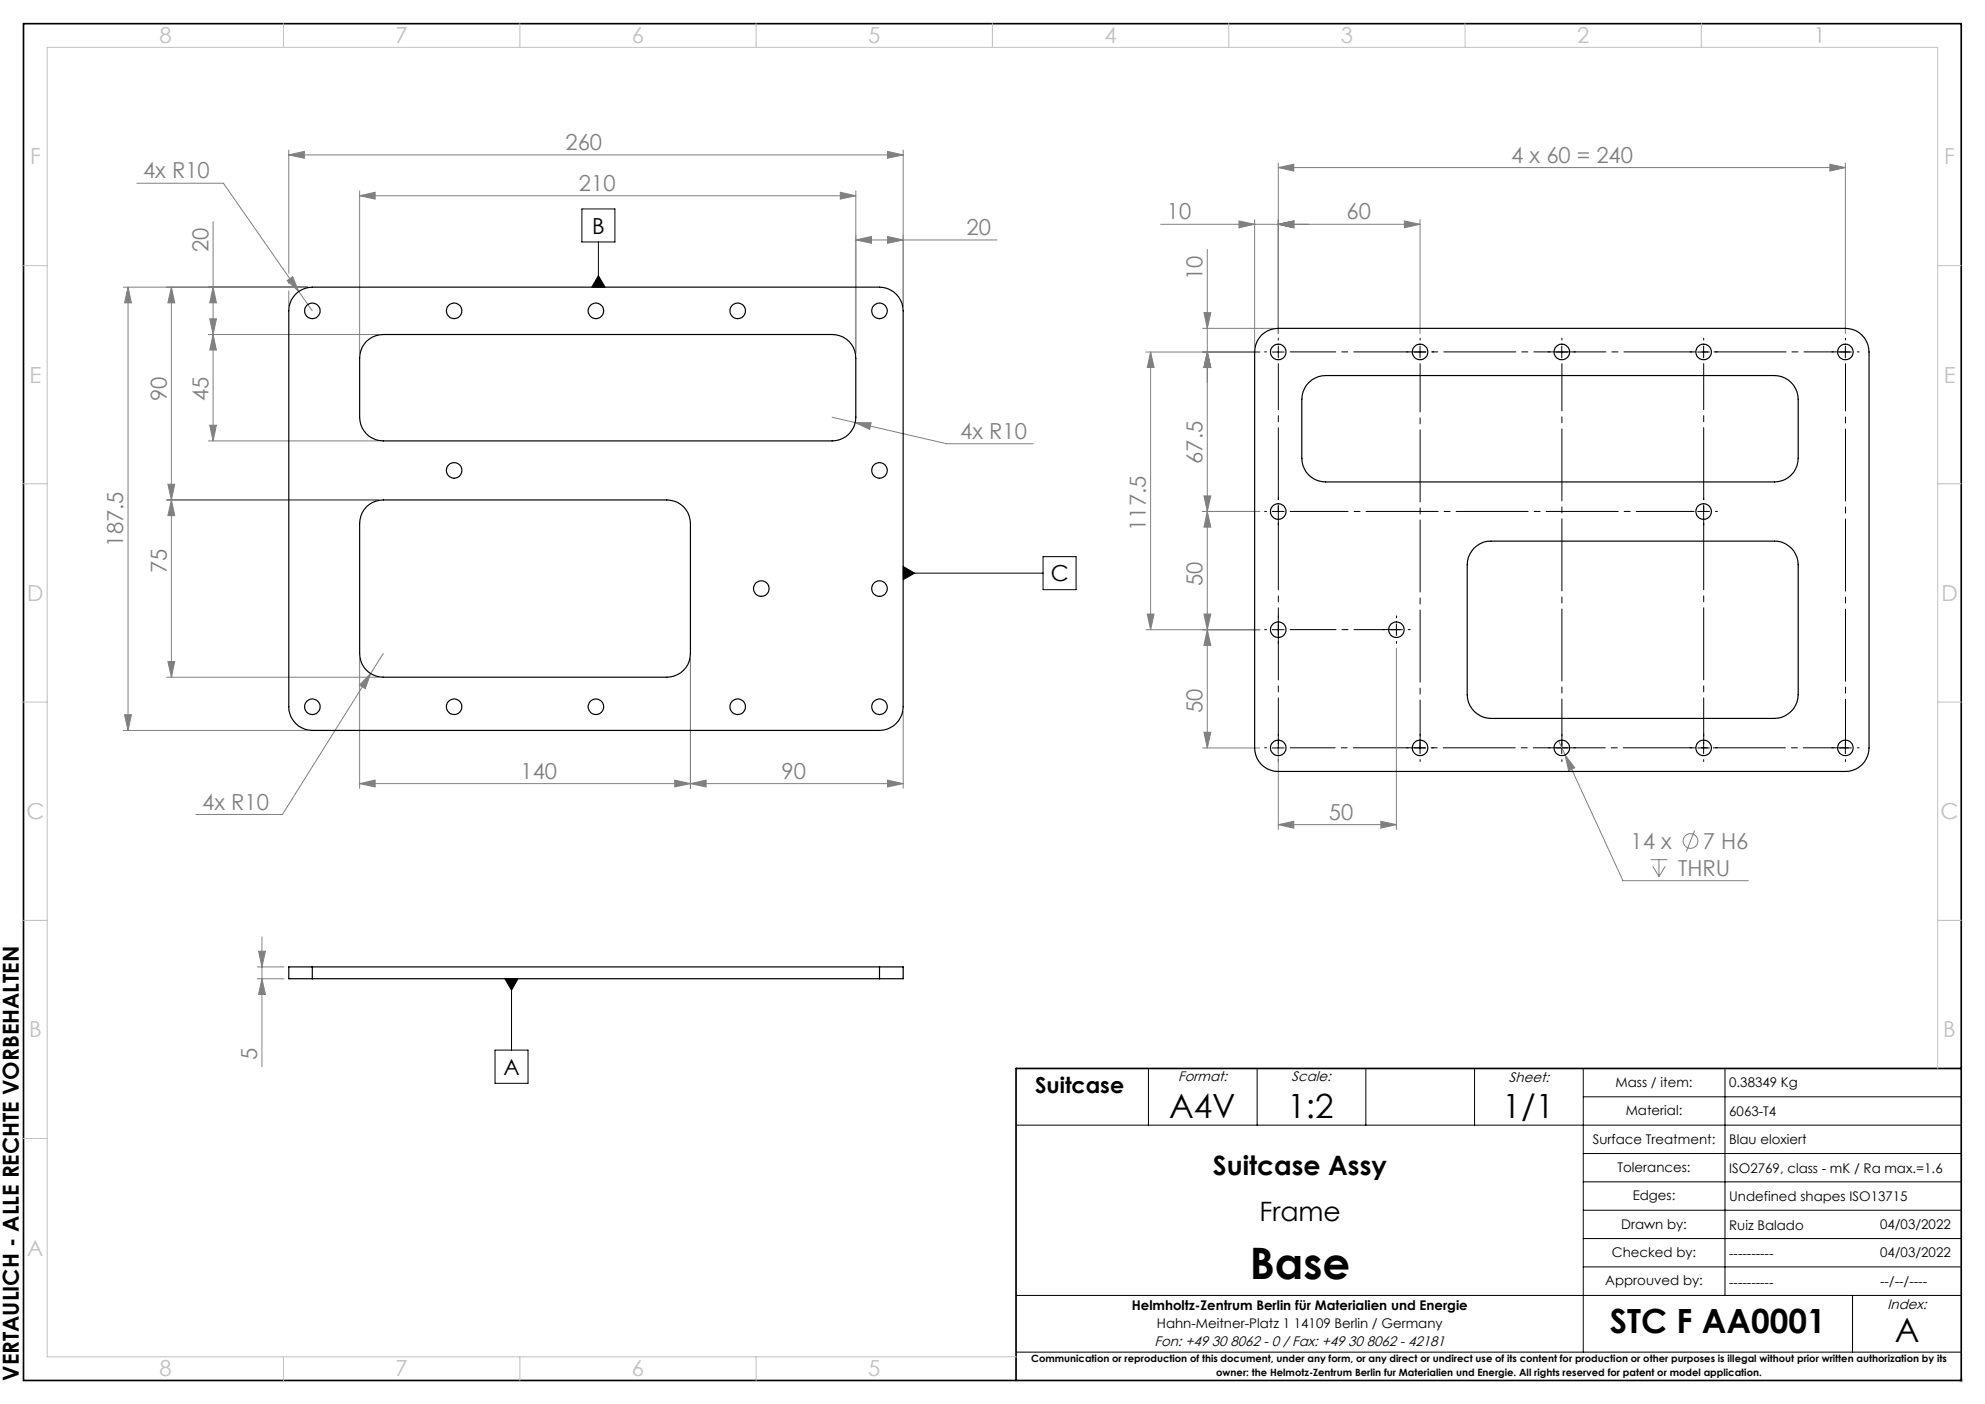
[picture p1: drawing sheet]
<svg xmlns="http://www.w3.org/2000/svg" width="420mm" height="297mm" viewBox="0 0 420 297" stroke-linecap="round" stroke-linejoin="round" font-family="sans-serif">
<g fill="none" stroke="#c0c0c0" stroke-width=".21">
<path d="M60 5v5M110 5v5M160 5v5M210 5v5M260 5v5M310 5v5M360 5v5M5 56.2h5M410 56.2h5M5 102.3h5M410 102.3h5M5 148.5h5"/>
<path d="M410 148.5h5M5 194.7h5M410 194.7h5M410 226v-216h-400v277h205M5 240.8h5M60 287v5M110 287v5M160 287v5M414.5 292h1M414.6 291.7l.7 .7M415 291.5v1M415.3 291.7l-.7 .7"/>
</g>
<g fill="none" stroke="#000" stroke-width=".21">
<path d="M123.1 44.2h7v7h-7zM126.6 58.3l1.4 2.4h-2.8zM126.6 51.2v9.5M269.2 74.5h2.5M270.5 73.2v2.5M299.2 74.5h2.5M300.5 73.2v2.5M329.2 74.5h2.5M330.4 73.2v2.5M359.2 74.5h2.5M360.5 73.2v2.5M389.2 74.5h2.5"/>
<path d="M390.5 73.2v2.5M191.1 119.8l2.4 1.4-2.4 1.4zM220.7 117.8h7v6.9h-7zM269.2 108.2h2.5M270.5 107v2.5M359.2 108.2h2.5M360.5 107v2.5M191.1 121.2h29.6M269.2 133.2h2.5M270.5 132v2.4M294.2 133.2h2.5M295.5 132v2.4"/>
<path d="M269.2 158.2h2.5M270.5 156.9v2.6M299.2 158.2h2.5M300.5 156.9v2.6M329.2 158.2h2.5M330.4 156.9v2.6M359.2 158.2h2.5M360.5 156.9v2.6M389.2 158.2h2.5M390.5 156.9v2.6M106.8 207h2.8l-1.4 2.5zM108.2 207v15.1"/>
<path d="M104.7 222.1h7v7.1h-7zM215 238h200M243 226v12M266 226v12M289 226v12M312 226v12M335 226v60M335 232h80M365 226v48M335 244h80M335 250h80M335 256h80"/>
<path d="M215 274h200M335 262h80M335 268h80M392 274v12M215 286h200"/>
</g>
<path d="M5 5h410v287h-410zM415 226h-200v66" fill="none" stroke="#000" stroke-width=".35"/>
<g fill="none" stroke="#808080" stroke-width=".21">
<path d="M29 38.8h18.3l15.9 22.9M61.1 32.8l3.3-.8v1.5zM61.1 31.7v26.1M61.1 32.8h130M187.8 32l3.3 .8-3.3 .7zM191.1 31.7v33.1M270.5 35.5l3.3-.8v1.5zM270.5 34.5v36.1M270.5 35.5h120M387.2 34.7l3.3 .8-3.3 .7zM390.5 34.5v36.1M45.1 46.9v46.4"/>
<path d="M60.7 59.4l1.2-.9 1.3 3.2zM61.1 59.3v.7M76.1 41.4l3.3-.7v1.4zM76.1 40.4v34.4M76.1 41.4h105M177.8 40.7l3.3 .7-3.3 .7zM181.1 40.4v34.4M181.1 50.8l3.3-.8v1.5zM181.1 50.8h29.9M187.8 50l3.3 .8-3.3 .7zM245.6 47.4h54.9M255.4 52.8v105.4"/>
<path d="M262.1 46.7l3.4 .7-3.4 .8zM265.5 46.5v26.9M270.5 47.4l3.3-.7v1.5zM297.1 46.7l3.4 .7-3.4 .8zM300.5 46.5v24.1M26.1 60.7h39M27.1 60.7v93.8M27.1 60.7l.7 3.4h-1.4zM36.3 60.7l.7 3.4h-1.5zM36.3 60.7v82.6M44.1 70.8h36M44.4 67.4h1.4l-.7 3.4z"/>
<path d="M45.1 60.7l.7 3.4h-1.4zM45.1 70.8l.7 3.2h-1.4zM61.1 61.5v3.3M63.2 61.7l2.9 4.1M242.5 74.5h24.1M243.5 74.5l.7 3.2h-1.5zM243.5 74.5v58.7M254.5 69.5h15M254.7 66.1h1.5l-.8 3.4zM255.4 74.5l.8 3.2h-1.5zM44.1 93.3h36M44.4 90h1.4l-.7 3.3z"/>
<path d="M176.1 88.3l24.2 5.6h18.3M180.9 89.4h3.4l-.3 1.4zM35.3 105.8h44.8M35.5 102.4h1.5l-.7 3.4zM36.3 105.8l.7 3.3h-1.5zM254.5 108.2h12.1M254.7 104.9h1.5l-.8 3.3zM255.4 108.2l.8 3.3h-1.5zM35.5 139.9h1.5l-.7 3.4zM76.1 139.3v27.5M81.1 138.3l-2.7 4.2M146.1 139.3v27.5"/>
<path d="M242.5 133.2h24.1M242.7 129.9h1.5l-.7 3.3zM254.7 129.9h1.5l-.8 3.3zM255.4 133.2l.8 3.3h-1.5zM295.5 137.1v38.4M26.1 154.5h39M26.4 151.2h1.4l-.7 3.3zM35.3 143.3h44.8M78.4 142.5l-1.1 3.2-1.2-.8zM78.4 142.5l-18.6 29.8h-18.3M191.1 150.5v16.3M254.5 158.2h12.1"/>
<path d="M254.7 154.9h1.5l-.8 3.3zM270.5 158.4v17.1M329.8 156.7l13.6 29.6h26.5M331.2 159.7l2 2.7-1.3 .6zM76.1 165.8l3.3-.8v1.5zM76.1 165.8h115M142.8 165l3.3 .8-3.3 .7zM146.1 165.8l3.3-.8v1.5zM187.8 165l3.3 .8-3.3 .7zM270.5 174.4l3.3-.7v1.5zM270.5 174.4h25M292.2 173.7l3.3 .7-3.3 .8z"/>
<path d="M358.6 175.7l-1.8 4.4M55.4 198.2v27.4M349.2 181.9h3.6M349.7 183.3l1.3 2.1M351 181.9v3.5M352.4 183.3l-1.4 2.1M54.4 204.5h5.7M54.4 207h5.7M54.7 201.2h1.5l-.8 3.3zM55.4 207l.8 3.4h-1.5z"/>
<circle cx="357.7" cy="177.9" r="1.55"/>
</g>
<g fill="none" stroke="#000" stroke-width=".21" stroke-dasharray="15.2 1.3 1.3 1.3">
<path d="M268 74.4h-.4M270.5 71.9v-.4M298 74.4h-.4M300.5 71.9v-.4M303 74.4h.4M328 74.4h-.4M330.5 71.9v-.4M333 74.4h.4M358 74.4h-.4M360.5 71.9v-.4M363 74.4h.4M388 74.4h-.4"/>
<path d="M390.5 71.9v-.4M393 74.4h.4M268 108.2h-.4M270.5 105.7v-.4M270.5 110.7v.4M358 108.2h-.4M360.5 105.7v-.4M360.5 110.7v.4M363 108.2h.4M268 133.2h-.4M270.5 130.7v-.4M270.5 135.7v.4"/>
<path d="M293 133.2h-.4M295.5 130.7v-.4M295.5 135.7v.4M298 133.2h.4M268 158.2h-.4M270.5 155.7v-.4M298 158.2h-.4M300.5 155.7v-.4M303 158.2h.4M328 158.2h-.4M330.5 155.7v-.4M333 158.2h.4"/>
<path d="M358 158.2h-.4M360.5 155.7v-.4M363 158.2h.4M388 158.2h-.4M390.5 155.7v-.4M393 158.2h.4M270.5 160.7v.4M300.5 160.7v.4M330.5 160.7v.4M360.5 160.7v.4M390.5 160.7v.4"/>
</g>
<path d="M390.5 76.9v81" fill="none" stroke="#000" stroke-width=".21" stroke-dasharray="15.2 1.3 1.3 1.3" stroke-dashoffset="5.2"/>
<path d="M270.5 76.9v80.5M360.5 76.9v80.4M273 133.2h23.2" fill="none" stroke="#000" stroke-width=".21" stroke-dasharray="15.2 1.3 1.3 1.3" stroke-dashoffset="5.5"/>
<path d="M330.5 76.9v80.9" fill="none" stroke="#000" stroke-width=".21" stroke-dasharray="15.2 1.3 1.3 1.3" stroke-dashoffset="5.3"/>
<path d="M300.5 76.9v81.4" fill="none" stroke="#000" stroke-width=".21" stroke-dasharray="15.2 1.3 1.3 1.3" stroke-dashoffset="5"/>
<path d="M273 74.4h118.3" fill="none" stroke="#000" stroke-width=".21" stroke-dasharray="15.2 1.3 1.3 1.3" stroke-dashoffset="5.6"/>
<path d="M273 158.2h118.1" fill="none" stroke="#000" stroke-width=".21" stroke-dasharray="15.2 1.3 1.3 1.3" stroke-dashoffset="5.7"/>
<path d="M273 108.2h85.5" fill="none" stroke="#000" stroke-width=".21" stroke-dasharray="15.2 1.3 1.3 1.3" stroke-dashoffset="3"/>
<path d="M126.6 58.3l1.4 2.4h-2.8zM191.1 119.8l2.4 1.4-2.4 1.4zM106.8 207l1.4 2.5 1.4-2.5z" fill="#000"/>
<g fill="#808080">
<path d="M187.8 50l3.3 .8-3.3 .7zM181.1 50.8l3.3-.8v1.5zM187.8 165l3.3 .8-3.3 .7zM146.1 165.8l3.3-.8v1.5zM142.8 165l3.3 .8-3.3 .7zM76.1 165.8l3.3-.8v1.5z"/>
<path d="M76.1 41.4l3.3-.7v1.4zM177.8 40.7l3.3 .7-3.3 .7zM60.7 59.4l2.5 2.3-1.3-3.2zM180.9 89.4l3.1 1.4 .3-1.4zM78.4 142.5l-2.3 2.4 1.2 .8zM262.1 46.7l3.4 .7-3.4 .8zM270.5 47.4l3.3-.7v1.5zM270.5 47.4l3.3-.7v1.5zM297.1 46.7l3.4 .7-3.4 .8zM270.5 35.5l3.3-.8v1.5zM387.2 34.7l3.3 .8-3.3 .7zM270.5 174.4l3.3-.7v1.5zM292.2 173.7l3.3 .7-3.3 .8zM331.2 159.7l.7 3.3 1.3-.6z"/>
<path d="M187.8 32l3.3 .8-3.3 .7zM61.1 32.8l3.3-.8v1.5z"/>
<path d="M242.7 129.9h1.5l-.7 3.3zM243.5 74.5l.7 3.2h-1.5z"/>
<path d="M45.1 60.7l.7 3.4h-1.4zM44.4 67.4h1.4l-.7 3.4zM45.1 70.8l.7 3.2h-1.4zM44.4 90h1.4l-.7 3.3zM36.3 60.7l.7 3.4h-1.5zM35.5 102.4h1.5l-.7 3.4zM36.3 105.8l.7 3.3h-1.5zM35.5 139.9h1.5l-.7 3.4zM27.1 60.7l.7 3.4h-1.4zM26.4 151.2h1.4l-.7 3.3zM255.4 74.5l.8 3.2h-1.5zM254.7 104.9h1.5l-.8 3.3zM254.7 66.1h1.5l-.8 3.4zM255.4 74.5l.8 3.2h-1.5zM255.4 108.2l.8 3.3h-1.5zM254.7 129.9h1.5l-.8 3.3zM255.4 133.2l.8 3.3h-1.5zM254.7 154.9h1.5l-.8 3.3zM54.7 201.2h1.5l-.8 3.3zM55.4 207l.8 3.4h-1.5z"/>
</g>
<g fill="none" stroke="#000" stroke-width=".25">
<path d="M62.5 62.2a5.2 5.2 0 0 1 3.6-1.5h120a5.1 5.1 0 0 1 5 5.1v83.7a5.1 5.1 0 0 1-5 5h-120a5 5 0 0 1-5-5v-83.7a5 5 0 0 1 1.4-3.6zM77.5 72.2a5 5 0 0 1 3.6-1.4h95a4.9 4.9 0 0 1 5 5v12.5a5 5 0 0 1-5 5h-95a5 5 0 0 1-5-5v-12.5a5.2 5.2 0 0 1 1.4-3.6zM266.9 70.9a5 5 0 0 1 3.6-1.4h120a5 5 0 0 1 5 5v83.7a5 5 0 0 1-5 5h-120a4.9 4.9 0 0 1-5-5v-83.7a5.2 5.2 0 0 1 1.4-3.6zM276.9 80.9a5.2 5.2 0 0 1 3.6-1.5h95a5.1 5.1 0 0 1 5 5.1v12.4a5 5 0 0 1-5 5h-95a5 5 0 0 1-5.1-5v-12.4a4.9 4.9 0 0 1 1.5-3.6zM77.5 107.2a5 5 0 0 1 3.6-1.4h60a4.9 4.9 0 0 1 5 5v27.5a5 5 0 0 1-5 5h-60a5 5 0 0 1-5-5v-27.5a5.2 5.2 0 0 1 1.4-3.6zM311.9 115.9a5 5 0 0 1 3.6-1.4h60a5 5 0 0 1 5 4.9v27.6a5.1 5.1 0 0 1-5 5h-60a5.1 5.1 0 0 1-5.1-5v-27.6a4.9 4.9 0 0 1 1.5-3.5zM66.1 204.5h-5v2.5h5M66.1 204.5v2.5M66.1 204.5h120M66.1 207h120M186.1 204.5h5v2.5h-5M186.1 204.5v2.5"/>
<circle cx="66.1" cy="65.8" r="1.65"/>
<circle cx="96.1" cy="65.8" r="1.65"/>
<circle cx="126.1" cy="65.8" r="1.65"/>
<circle cx="156.1" cy="65.8" r="1.65"/>
<circle cx="186.1" cy="65.8" r="1.65"/>
<circle cx="270.5" cy="74.5" r="1.65"/>
<circle cx="300.5" cy="74.5" r="1.65"/>
<circle cx="330.5" cy="74.5" r="1.65"/>
<circle cx="360.5" cy="74.5" r="1.65"/>
<circle cx="390.5" cy="74.5" r="1.65"/>
<circle cx="96.1" cy="99.5" r="1.66"/>
<circle cx="186.1" cy="99.5" r="1.66"/>
<circle cx="270.5" cy="108.2" r="1.65"/>
<circle cx="360.5" cy="108.2" r="1.65"/>
<circle cx="161.1" cy="124.5" r="1.65"/>
<circle cx="186.1" cy="124.5" r="1.65"/>
<circle cx="270.5" cy="133.2" r="1.65"/>
<circle cx="295.5" cy="133.2" r="1.65"/>
<circle cx="66.1" cy="149.5" r="1.65"/>
<circle cx="96.1" cy="149.5" r="1.65"/>
<circle cx="126.1" cy="149.5" r="1.65"/>
<circle cx="156.1" cy="149.5" r="1.65"/>
<circle cx="186.1" cy="149.5" r="1.65"/>
<circle cx="270.5" cy="158.2" r="1.65"/>
<circle cx="300.5" cy="158.2" r="1.65"/>
<circle cx="330.5" cy="158.2" r="1.65"/>
<circle cx="360.5" cy="158.2" r="1.65"/>
<circle cx="390.5" cy="158.2" r="1.65"/>
</g>
<text font-size="9.2" x="264.4" y="270.5">Base</text>
<g font-size="7.1">
<text x="247.4" y="236.5">A4V</text>
<text x="272.4" y="236.5">1:2</text>
<text x="317.9" y="236.5">1/1</text>
<text x="340.6" y="282.1">STC F AA0001</text>
<text x="401" y="283.8">A</text>
</g>
<g font-size="5.6">
<text x="256.6" y="248.5">Suitcase Assy</text>
<text x="266.5" y="258.2">Frame</text>
</g>
<g font-size="4.7" fill="#c0c0c0">
<text x="33.7" y="9.2">8</text>
<text x="83.7" y="9.2">7</text>
<text x="133.7" y="9.2">6</text>
<text x="183.7" y="9.2">5</text>
<text x="233.7" y="9.2">4</text>
<text x="283.7" y="9.2">3</text>
<text x="333.7" y="9.2">2</text>
<text x="383.7" y="9.2">1</text>
<text x="6.4" y="34.8">F</text>
<text x="411.4" y="34.8">F</text>
<text x="6.3" y="80.9">E</text>
<text x="411.3" y="80.9">E</text>
<text x="5.8" y="127.1">D</text>
<text x="410.8" y="127.1">D</text>
<text x="5.6" y="173.3">C</text>
<text x="410.6" y="173.3">C</text>
<text x="6.2" y="219.4">B</text>
<text x="411.2" y="219.4">B</text>
<text x="5.8" y="265.6">A</text>
<text x="33.7" y="291.2">8</text>
<text x="83.7" y="291.2">7</text>
<text x="133.7" y="291.2">6</text>
<text x="183.7" y="291.2">5</text>
</g>
<g font-size="4.7" fill="#808080">
<text x="119.7" y="31.7">260</text>
<text x="319.8" y="34.4">4 x 60 = 240</text>
<text x="30.3" y="37.7">4x R10</text>
<text x="122.5" y="40.4">210</text>
<text x="246.9" y="46.4">10</text>
<text x="284.9" y="46.4">60</text>
<text x="44.1" y="53.3" transform="rotate(-90 44.1 53.3)">20</text>
<text x="204.5" y="49.7">20</text>
<text x="254.5" y="59.2" transform="rotate(-90 254.5 59.2)">10</text>
<text x="35.3" y="84.9" transform="rotate(-90 35.3 84.9)">90</text>
<text x="44.1" y="84.9" transform="rotate(-90 44.1 84.9)">45</text>
<text x="203.2" y="92.8">4x R10</text>
<text x="254.5" y="98.1" transform="rotate(-90 254.5 98.1)">67.5</text>
<text x="242.5" y="112.3" transform="rotate(-90 242.5 112.3)">117.5</text>
<text x="26.1" y="115.6" transform="rotate(-90 26.1 115.6)">187.5</text>
<text x="35.3" y="121.2" transform="rotate(-90 35.3 121.2)">75</text>
<text x="254.5" y="123.9" transform="rotate(-90 254.5 123.9)">50</text>
<text x="254.5" y="150.9" transform="rotate(-90 254.5 150.9)">50</text>
<text x="110.1" y="164.7">140</text>
<text x="165.4" y="164.7">90</text>
<text x="42.8" y="171.3">4x R10</text>
<text x="281.2" y="173.4">50</text>
<text x="345" y="179.6">14 x</text>
<text x="360.3" y="179.6">7 H6</text>
<text x="355.1" y="185.2">THRU</text>
<text x="54.4" y="224.3" transform="rotate(-90 54.4 224.3)">5</text>
</g>
<g font-size="4.7">
<text x="125.3" y="49.4">B</text>
<text x="222.3" y="123">C</text>
<text x="106.5" y="227.4">A</text>
<text x="219" y="231.1">Suitcase</text>
<text x="4" y="292.1" transform="rotate(-90 4 292.1)">VERTAULICH - ALLE RECHTE VORBEHALTEN</text>
</g>
<g font-size="2.9">
<text x="249.3" y="228.8">Format:</text>
<text x="273.3" y="228.7">Scale:</text>
<text x="319.3" y="228.9">Sheet:</text>
<text x="399.4" y="276.9">Index:</text>
<text x="244.3" y="284.8">Fon: +49 30 8062 - 0 / Fax: +49 30 8062 - 42181</text>
</g>
<g font-size="2.8">
<text x="341.8" y="229.9">Mass / item:</text>
<text x="365.9" y="230">0.38349 Kg</text>
<text x="344" y="235.9">Material:</text>
<text x="365.9" y="236.1">6063-T4</text>
<text x="337" y="241.9">Surface Treatment:</text>
<text x="365.9" y="242">Blau eloxiert</text>
<text x="342.2" y="247.9">Tolerances:</text>
<text x="365.9" y="248.2">ISO2769, class - mK / Ra max.=1.6</text>
<text x="345.5" y="253.9">Edges:</text>
<text x="365.9" y="254.2">Undefined shapes ISO13715</text>
<text x="343" y="259.9">Drawn by:</text>
<text x="365.9" y="260.2">Ruiz Balado</text>
<text x="397.8" y="260">04/03/2022</text>
<text x="341.1" y="265.9">Checked by:</text>
<text x="365.9" y="266.2">----------</text>
<text x="397.8" y="266">04/03/2022</text>
<text x="339.6" y="271.9">Approuved by:</text>
<text x="365.9" y="272.2">----------</text>
<text x="397.8" y="272">--/--/----</text>
<text x="239.5" y="277.1">Helmholtz-Zentrum Berlin für Materialien und Energie</text>
<text x="244.8" y="281">Hahn-Meitner-Platz 1 14109 Berlin / Germany</text>
</g>
<g font-size="2.1">
<text x="218.2" y="288.1">Communication or reproduction of this document, under any form, or any direct or undirect use of its content for production or other purposes is illegal without prior written authorization by its</text>
<text x="257.3" y="291.2">owner: the Helmotz-Zentrum Berlin fur Materialien und Energie. All rights reserved for patent or model application.</text>
</g>
</svg>
